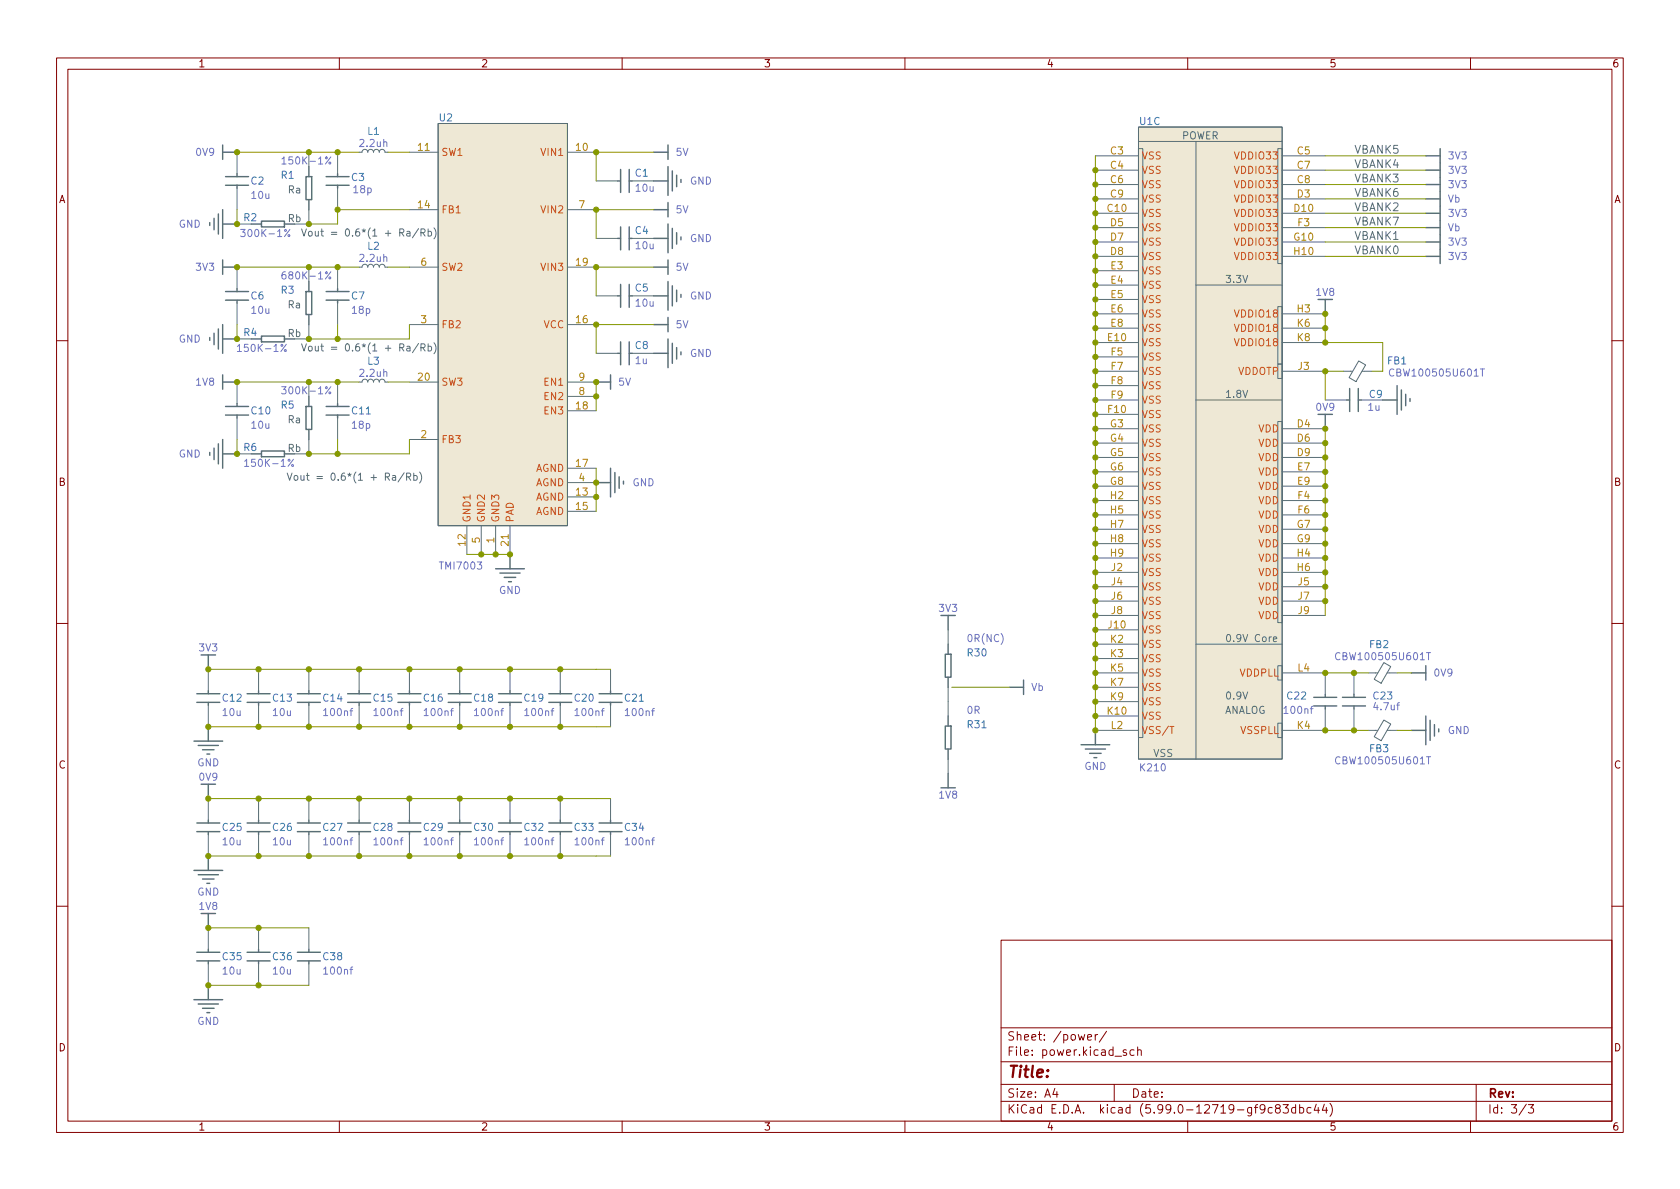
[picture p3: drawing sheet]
<svg xmlns="http://www.w3.org/2000/svg" width="297mm" height="210mm" viewBox="0 0 297 210" stroke-linecap="round" stroke-linejoin="round" font-family="sans-serif">
<g fill="none" stroke="#840000" stroke-width=".18">
<path d="M10 10.2h277v190.1h-277zM12 12.2h273v186.1h-273zM60 10.2v2M110 10.2v2M160 10.2v2M210 10.2v2M260 10.2v2M10 60.2h2M285 60.2h2M10 110.2h2M285 110.2h2M10 160.2h2"/>
<path d="M177 166.3h108v32h-108zM285 160.2h2M60 198.3v2M110 198.3v2M160 198.3v2M177 194.8h108M177 191.8h108M177 187.8h108M177 181.8h108M186.5 192.5l-.4 1h1M186.9 193v1M192.3 183.4l.7-.1-.1-.3-.4-.1-.2 .2 .1 .8h.5"/>
<path d="M193.6 182.9v1M194.1 182.9l-.3 .1-.2 .2M195.6 182.4l-1.2 1.9M197 191.8v3M199.1 185.7l-.3-.1-.2 .2v.3l.5 .1v.4h-.5M200.5 185.7l-.4-.1-.3 .3v.4l.1 .3h.6M201.1 185.8l.3-.2 .3 .1 .1 .9M201.1 185.1v1.5M210 198.3v2M224.9 195.9l-.4-.1-.3 .3v.4l.2 .3h.5M225.8 196l-.3-.3 .1-.2 .2-.2 .4 .1 .2 .2-.1 .2-.7 .2-.1 .3v.2l.3 .3h.4l.2-.3-.1-.4-.2-.1M226.9 195.3h.9l-.5 .6 .4 .1v.7l-.2 .1h-.4l-.2-.1"/>
<path d="M229.1 195.9l-.5-.1-.2 .3v.4l.1 .3h.6M229.1 195.3v1.5M229.8 195.9l.4-.1 .3 .3v.4l-.1 .3h-.6M229.8 195.3v1.5M231.8 195.9l-.4-.1-.3 .3v.4l.1 .3h.6M232.7 195.3l-.3 1h.9M233.1 195.8v1M234.1 195.3l-.3 1h.9M234.5 195.8v1M235.1 195.1a1.72 1.72 0 0 1 0 2.3M260 198.3v2M261 191.8v6.5"/>
<path d="M269.9 195.3l-1.3 1.9M270.2 195.3h1l-.6 .6 .5 .1v.7l-.2 .1h-.5l-.2-.1"/>
</g>
<g fill="none" stroke="#586e75" stroke-width=".25">
<path d="M37.1 39.4v.5M37.8 38.6v2M38.6 37.8v3.6M39.4 25.6v2.6M39.4 37.1v5.1M39.4 39.6h2.5M39.4 26.9h2.5M39.9 31.2h4M39.9 32.8h4M41.9 30.7v.5M41.9 32.8v.5M44.4 39.6h1.8"/>
<path d="M46.2 39.1h4.1v1h-4.1zM50.3 39.6h1.8M54.1 31.2h1v4.1h-1zM54.6 29.5v1.7M54.6 35.3v1.8M57.7 31.2h4M57.7 32.8h4M59.7 30.7v.5M59.7 32.8v.5M109.2 32h.5M109.7 30v4M111.3 32h.5"/>
<path d="M111.3 30v4M115.6 32h2.5M115.6 26.9h2.5M115.6 37.1h2.5M118.1 25.6v2.6M118.1 29.5v5M118.1 35.8v2.5M118.1 39.6v5.1M118.9 30.2v3.6M119.6 31v2M120.4 31.7v.6M252.1 27.6h2.5"/>
<path d="M252.1 30.1h2.5M252.1 32.6h2.5M252.1 35.2h2.5M252.1 37.7h2.5M254.6 26.3v20.3M37.1 59.7v.5M37.8 58.9v2.1M38.6 58.2v3.5M39.4 46v2.5M39.4 57.4v5.1M39.4 59.9h2.5M39.4 47.2h2.5"/>
<path d="M39.9 53.1h4M39.9 51.6h4M41.9 51v.6M41.9 53.1v.5M44.4 59.9h1.8M46.2 59.4h4.1v1h-4.1zM50.3 59.9h1.8M54.1 51.6h1v4h-1zM54.6 49.8v1.8M54.6 55.6v1.8M57.7 53.1h4M57.7 51.6h4"/>
<path d="M59.7 51v.6M59.7 53.1v.5M109.2 42.2h.5M109.2 52.3h.5M109.7 40.1v4.1M109.7 50.3v4.1M111.3 40.1v4.1M111.3 50.3v4.1M111.3 42.2h.5M111.3 52.3h.5M115.6 42.2h2.5M115.6 52.3h2.5"/>
<path d="M115.6 47.2h2.5M115.6 57.4h2.5M118.1 46v2.5M118.1 49.8v5.1M118.1 56.1v2.6M118.1 59.9v5.1M118.9 40.4v3.5M118.9 50.5v3.6M119.6 41.1v2.1M119.6 51.3v2M120.4 41.9v.5M120.4 52.1v.5"/>
<path d="M234.3 53v2.5M252.1 45.3h2.5M252.1 40.3h2.5M252.1 42.8h2.5M37.8 79.2v2.1M38.6 78.5v3.5M39.4 66.3v2.5M39.4 77.7v5.1M39.4 67.6h2.5M39.9 73.4h4M39.9 71.9h4M41.9 71.4v.5"/>
<path d="M41.9 73.4v.5M46.2 79.8h4.1v1h-4.1zM54.1 71.9h1v4h-1zM54.6 70.1v1.8M54.6 75.9v1.8M57.7 73.4h4M57.7 71.9h4M59.7 71.4v.5M59.7 73.4v.5M105.4 67.6h2.5M107.9 66.3v2.5M109.2 62.5h.5"/>
<path d="M109.7 60.4v4.1M111.3 60.4v4.1M111.3 62.5h.5M115.6 62.5h2.5M118.9 60.7v3.6M119.6 61.5v2M120.4 62.2v.5M234.3 73.3v2.5M238.1 70.7h.5M238.6 68.7v4.1M240.2 70.7h.5M240.2 68.7v4.1"/>
<path d="M244.5 70.7h2.5M247 68.2v5.1M247.8 69v3.5M248.5 69.7v2M249.3 70.5v.5M37.1 80v.5M39.4 80.3h2.5M44.4 80.3h1.8M50.3 80.3h1.8M90.2 98v2.6M105.4 85.3h2.5M107.9 82.8v5.1"/>
<path d="M108.7 83.6v3.5M109.5 84.3v2.1M110.2 85.1v.5M36.8 115.8v2.6M87.6 100.6h5.1M88.4 101.3h3.5M89.2 102.1h2M89.9 102.9h.5M167.1 115.7h1v4.1h-1zM167.6 108.8v2.6M167.6 113.9v1.8M167.6 119.8v1.7"/>
<path d="M249.6 119h2.5M252.1 117.7v2.6M34.3 131.1h5.1M34.8 122.7h4.1M34.8 124.2h4.1M35.1 131.8h3.5M35.8 132.6h2M36.6 133.3h.5M36.8 122.2v.5M36.8 124.2v.5M36.8 128.5v2.6M36.8 138.7v2.5"/>
<path d="M43.7 122.7h4.1M43.7 124.2h4.1M45.7 122.2v.5M45.7 124.2v.5M52.6 122.7h4M52.6 124.2h4M54.6 122.2v.5M54.6 124.2v.5M61.5 122.7h4M61.5 124.2h4M63.5 122.2v.5M63.5 124.2v.5"/>
<path d="M70.4 122.7h4M70.4 124.2h4M72.4 122.2v.5M72.4 124.2v.5M79.2 122.7h4.1M79.2 124.2h4.1M81.3 122.2v.5M81.3 124.2v.5M88.1 122.7h4.1M88.1 124.2h4.1M90.2 122.2v.5M90.2 124.2v.5"/>
<path d="M97 122.7h4.1M97 124.2h4.1M99.1 122.2v.5M99.1 124.2v.5M105.9 122.7h4.1M105.9 124.2h4.1M107.9 122.2v.5M107.9 124.2v.5M166.4 139.3h2.5M167.1 128.4h1v4.1h-1zM167.6 126.6v1.8M167.6 132.5v1.7"/>
<path d="M167.6 136.8v2.5M178.4 121.5h2.6M181 120.3v2.5M191.1 131.7h5.1M191.9 132.5h3.6M192.7 133.2h2M193.4 134h.5M193.7 129.2v2.5M232.3 123.3h4M232.3 124.8h4M234.3 122.8v.5M234.3 124.8v.5"/>
<path d="M237.4 123.3h4M237.4 124.8h4M239.4 122.8v.5M239.4 124.8v.5M249.6 129.2h2.5M252.1 126.6v5.1M252.9 127.4v3.5M253.6 128.1v2.1M254.4 128.9v.5M34.3 153.9h5.1M34.8 145.5h4.1M34.8 147.1h4.1"/>
<path d="M35.1 154.7h3.5M35.8 155.4h2M36.6 156.2h.5M36.8 145v.5M36.8 147.1v.5M36.8 151.4v2.5M43.7 145.5h4.1M43.7 147.1h4.1M45.7 145v.5M45.7 147.1v.5M52.6 145.5h4M52.6 147.1h4"/>
<path d="M54.6 145v.5M54.6 147.1v.5M61.5 145.5h4M61.5 147.1h4M63.5 145v.5M63.5 147.1v.5M70.4 145.5h4M70.4 147.1h4M72.4 145v.5M72.4 147.1v.5M79.2 145.5h4.1M79.2 147.1h4.1"/>
<path d="M81.3 145v.5M81.3 147.1v.5M88.1 145.5h4.1M88.1 147.1h4.1M90.2 145v.5M90.2 147.1v.5M97 145.5h4.1M97 147.1h4.1M99.1 145v.5M99.1 147.1v.5M105.9 145.5h4.1M105.9 147.1h4.1"/>
<path d="M107.9 145v.5M107.9 147.1v.5M34.3 176.8h5.1M34.8 168.4h4.1M34.8 169.9h4.1M35.1 177.5h3.5M35.8 178.3h2M36.6 179.1h.5M36.8 161.5v2.6M36.8 167.9v.5M36.8 169.9v.5M36.8 174.2v2.6"/>
<path d="M43.7 168.4h4.1M43.7 169.9h4.1M45.7 167.9v.5M45.7 169.9v.5M52.6 168.4h4M52.6 169.9h4M54.6 167.9v.5M54.6 169.9v.5"/>
</g>
<g fill="none" stroke="#586e75" stroke-width=".18">
<path d="M41.9 26.9v3.8M41.9 33.3v3.8M41.9 39.6h2.5M54.6 26.9v2.6M54.6 37.1v2.5h-2.5M59.7 26.9v3.8M59.7 33.3v3.8M63.5 26.9h.5l.2-.3 .3-.2 .4 .2 .1 .3 .1-.3 .3-.2 .5 .1 .1 .4 .3-.4 .4-.1 .2 .2 .2 .3 .1-.3 .4-.2 .3 .2 .2 .3h.5M72.4 26.9h5.1M72.4 37.1h5.1M77.5 21.8h22.8v71.2h-22.8zM100.3 26.9h5.1"/>
<path d="M100.3 37.1h5.1M105.4 32h3.8M111.8 32h3.8M193.7 37.7h7.6M193.7 27.6h7.6M193.7 30.1h7.6M193.7 32.6h7.6M193.7 35.2h7.6M201.3 26.3h.8v104.1h-.8zM201.3 22.5h25.4v111.7h-25.4zM201.3 25h25.4M211.5 25v109.2"/>
<path d="M225.9 26.3h.8v20.3h-.8zM226.7 37.7h7.6M226.7 27.6h7.6M226.7 30.1h7.6M226.7 32.6h7.6M226.7 35.2h7.6M41.9 47.2v3.8M41.9 53.6v3.8M41.9 59.9h2.5M53.3 40.5l.4 1.2 .5-1.2M54.6 47.2v2.6M54.6 57.4v2.5h-2.5"/>
<path d="M54.7 41l.3-.1 .2 .2v.4l-.2 .2h-.3l-.2-.2zM55.7 40.9l.1 .8h.3l.2-.1M56.3 40.9v.8M56.7 40.9h.5M56.9 40.5v1.1l.3 .1M59.7 47.2v3.8M59.7 53.6v3.8M63.5 47.2h.5l.2-.3 .3-.2 .4 .2 .1 .3 .1-.3 .3-.2 .5 .1 .1 .4 .3-.4 .4-.1 .2 .2 .2 .3 .1-.3 .4-.2 .3 .2 .2 .3h.5M72.4 57.4h5.1M72.4 47.2h5.1M100.3 57.4h5.1M100.3 47.2h5.1"/>
<path d="M105.4 42.2h3.8M105.4 52.3h3.8M111.8 42.2h3.8M111.8 52.3h3.8M193.7 50.4h7.6M193.7 40.3h7.6M193.7 42.8h7.6M193.7 45.3h7.6M193.7 47.9h7.6M193.7 53h7.6M193.7 55.5h7.6M193.7 58h7.6"/>
<path d="M211.5 50.4h15.2M225.9 54.2h.8v10.2h-.8zM226.7 40.3h7.6M226.7 42.8h7.6M226.7 45.3h7.6M226.7 55.5h7.6M226.7 58h7.6M41.9 67.6v3.8M41.9 73.9v3.8M53.3 60.8l.4 1.3 .5-1.3M54.6 67.6v2.5M54.6 77.7v2.6h-2.5"/>
<path d="M54.7 61.3l.3-.1 .2 .3v.3l-.2 .3-.3-.1-.2-.2zM55.7 61.2l.1 .8 .3 .1 .2-.2M56.3 61.2v.9M56.7 61.2h.5M56.9 60.8v1.1l.3 .2M59.7 67.6v3.8M59.7 73.9v3.8M63.5 67.6h.5l.2-.4 .3-.1 .4 .1 .1 .4 .1-.4 .3-.1 .5 .1 .1 .4 .3-.5h.4l.2 .1 .2 .4 .1-.4 .4-.1 .3 .1 .2 .4h.5M72.4 77.7h5.1M72.4 67.6h5.1M100.3 72.6h5.1M100.3 67.6h5.1"/>
<path d="M100.3 70.1h5.1M105.4 62.5h3.8M111.8 62.5h3.8M193.7 70.7h7.6M193.7 75.8h7.6M193.7 78.4h7.6M193.7 60.6h7.6M193.7 73.3h7.6M193.7 63.1h7.6M193.7 65.7h7.6M193.7 68.2h7.6M211.5 70.7h15.2"/>
<path d="M225.9 74.5h.8v35.6h-.8zM226.7 75.8h7.6M226.7 78.4h7.6M226.7 60.6h7.6M226.7 65.7h7.6M234.3 70.7h3.8M237.5 65.7h1.6M240.2 63.8l1.3 .7-1.7 3-1.3-.7zM240.7 70.7h3.8M240.8 65.7h1.8M41.9 80.3h2.5M50.8 83.7l.4 1.2 .4-1.2"/>
<path d="M52.1 84.1h.3l.3 .2v.4l-.3 .2h-.3l-.1-.2zM53.2 84.1l.1 .8h.3l.1-.1M53.7 84.1v.8M54.2 84.1h.5M54.4 83.7v1l.3 .2M82.5 93v5M85.1 93v5M87.6 93v5M90.2 93v5M100.3 87.9h5.1M100.3 90.4h5.1M100.3 82.8h5.1"/>
<path d="M100.3 85.3h5.1M193.7 80.9h7.6M193.7 83.4h7.6M193.7 86h7.6M193.7 88.5h7.6M193.7 91.1h7.6M193.7 93.6h7.6M193.7 96.1h7.6M193.7 98.7h7.6M226.7 80.9h7.6M226.7 83.4h7.6M226.7 86h7.6"/>
<path d="M226.7 88.5h7.6M226.7 91.1h7.6M226.7 93.6h7.6M226.7 96.1h7.6M226.7 98.7h7.6M36.8 118.4v3.8M45.7 118.4v3.8M54.6 118.4v3.8M63.5 118.4v3.8M72.4 118.4v3.8M81.3 118.4v3.8M90.2 118.4v3.8"/>
<path d="M99.1 118.4v3.8M107.9 118.4v3.8M167.6 111.4v2.5M193.7 113.9h7.6M193.7 101.2h7.6M193.7 111.4h7.6M193.7 103.8h7.6M193.7 106.3h7.6M193.7 108.8h7.6M193.7 116.5h7.6M193.7 119h7.6M211.5 113.9h15.2"/>
<path d="M225.1 113l.6-.1v-.2l-.4-.1-.2 .2 .1 .6h.5M225.9 117.7h.8v2.6h-.8zM226.7 119h7.6v3.8M226.7 101.2h7.6M226.7 103.8h7.6M226.7 106.3h7.6M226.7 108.8h7.6M239.4 119v3.8M241.9 119h1.7M244.7 117.2l1.2 .7-1.7 2.9-1.2-.7zM245.3 119h1.7M36.8 124.7v3.8"/>
<path d="M45.7 124.7v3.8M54.6 124.7v3.8M63.5 124.7v3.8M72.4 124.7v3.8M81.3 124.7v3.8M90.2 124.7v3.8M99.1 124.7v3.8M107.9 124.7v3.8M167.6 121.5v5.1M167.6 134.2v2.6M193.7 126.6h7.6M193.7 129.2h7.6"/>
<path d="M193.7 121.5h7.6M193.7 124.1h7.6M225.9 127.9h.8v2.5h-.8zM234.3 125.3v3.9h-7.6M239.4 125.3v3.9M241.9 129.2h1.7M244.7 127.3l1.2 .7-1.7 3-1.2-.7zM245.3 129.2h1.7M36.8 141.2v3.8M36.8 147.6v3.8M45.7 141.2v3.8M45.7 147.6v3.8"/>
<path d="M54.6 141.2v3.8M54.6 147.6v3.8M63.5 141.2v3.8M63.5 147.6v3.8M72.4 141.2v3.8M72.4 147.6v3.8M81.3 141.2v3.8M81.3 147.6v3.8M90.2 141.2v3.8M90.2 147.6v3.8M99.1 141.2v3.8M99.1 147.6v3.8"/>
<path d="M107.9 141.2v3.8M107.9 147.6v3.8M36.8 164.1v3.8M36.8 170.4v3.8M45.7 164.1v3.8M45.7 170.4v3.8M54.6 164.1v3.8M54.6 170.4v3.8"/>
</g>
<g fill="none" stroke="#6c71c4" stroke-width=".18">
<path d="M49.9 28.1l.3-.4v1.3M49.9 29h.7M58.5 27.7l-1 1.3M42.6 40.6h.7l-.4 .5 .4 .1v.5l-.2 .1-.5-.1M50.5 48.1h-.4a.86 .86 0 0 0 0 1.2l.4-.1 .1-.4-.3-.3h-.2l-.2 .3M51.3 40.6l-1 1.2M58.5 48.1l-1 1.2M42 61.3l.3-.4v1.3M42 62.2h.7M49.8 68.4h.8l-.4 .5 .3 .1v.5l-.2 .2-.5-.2M50.6 60.9l-.9 1.3M58.5 68.4l-1 1.3"/>
<path d="M246.4 65.4a.6 .6 0 0 0-.8 .4 .6 .6 0 0 0 .6 .7l.2-.1M261.7 65.2h.8M43.2 81.6l.4-.4v1.3M43.2 82.5h.8M51.9 81.2l-1 1.3M236.9 115.5a.6 .6 0 0 0-.8 .4 .6 .6 0 0 0 .6 .8l.2-.1M252.2 115.4h.7M236.9 133.9a.6 .6 0 0 0-.8 .5 .6 .6 0 0 0 .6 .7l.2-.1M252.2 133.8h.7"/>
<circle cx="58.3" cy="28.8" r=".18"/>
<circle cx="51.1" cy="41.7" r=".18"/>
<circle cx="58.3" cy="49.1" r=".18"/>
<circle cx="50.4" cy="62" r=".18"/>
<circle cx="58.3" cy="69.5" r=".18"/>
<circle cx="51.7" cy="82.3" r=".18"/>
</g>
<g fill="#eee8d5" stroke="#eee8d5" stroke-width=".18">
<path d="M201.3 26.3h.8v104.1h-.8z"/>
<path d="M225.9 127.9h.8v2.5h-.8z"/>
<path d="M225.9 117.7h.8v2.6h-.8z"/>
<path d="M225.9 74.5h.8v35.6h-.8z"/>
<path d="M225.9 54.2h.8v10.2h-.8z"/>
<path d="M225.9 26.3h.8v20.3h-.8z"/>
<path d="M201.3 22.5h25.4v111.7h-25.4z"/>
<path d="M77.5 21.8h22.8v71.2h-22.8z"/>
</g>
<path d="M206.8 128.5h.8" fill="none" stroke="#cb4b16" stroke-width=".18"/>
<g fill="none" stroke="#859900" stroke-width=".18">
<path d="M41.9 26.9h21.6M41.9 37.1v2.5M68.6 26.9h3.8M72.4 37.1h-12.7v2.5h-5.1M115.6 26.9h-10.2v5.1M115.6 37.1h-10.2v5.1M193.7 27.6v101.6M234.3 35.2h17.8M234.3 37.7h17.8M234.3 27.6h17.8M234.3 32.6h17.8M234.3 30.1h17.8"/>
<path d="M41.9 47.2h21.6M41.9 57.4v2.5M59.7 57.4v2.5M68.6 47.2h3.8M72.4 57.4v2.5h-17.8M115.6 47.2h-10.2v5.1M115.6 57.4h-10.2v5.1M234.3 55.5v5.1h10.2v5.1h-1.9M234.3 40.3h17.8M234.3 42.8h17.8M234.3 45.3h17.8M41.9 67.6h21.6"/>
<path d="M41.9 77.7v2.6M59.7 77.7v2.6M68.6 67.6h3.8M72.4 77.7v2.6h-17.8M105.4 67.6v5M234.3 75.8v33M237.5 65.7h-3.2v5M82.5 98h7.7M105.4 82.8v7.6M36.8 118.4h71.1M234.3 119h7.6M247 119h2.6"/>
<path d="M36.8 128.5h71.1M168.3 121.5h10.1M234.3 129.2h7.6M247 129.2h2.6M36.8 141.2h71.1M36.8 151.4h71.1M36.8 174.2h17.8M36.8 164.1h17.8"/>
</g>
<g fill="#859900" stroke="#859900" stroke-width=".18">
<circle cx="41.9" cy="26.9" r=".46"/>
<circle cx="59.7" cy="37.1" r=".46"/>
<circle cx="54.6" cy="39.6" r=".46"/>
<circle cx="54.6" cy="26.9" r=".46"/>
<circle cx="59.7" cy="26.9" r=".46"/>
<circle cx="105.4" cy="47.2" r=".46"/>
<circle cx="105.4" cy="67.6" r=".46"/>
<circle cx="105.4" cy="70.1" r=".46"/>
<circle cx="105.4" cy="57.4" r=".46"/>
<circle cx="41.9" cy="59.9" r=".46"/>
<circle cx="54.6" cy="59.9" r=".46"/>
<circle cx="59.7" cy="59.9" r=".46"/>
<circle cx="41.9" cy="80.3" r=".46"/>
<circle cx="59.7" cy="67.6" r=".46"/>
<circle cx="59.7" cy="80.3" r=".46"/>
<circle cx="54.6" cy="47.2" r=".46"/>
<circle cx="59.7" cy="47.2" r=".46"/>
<circle cx="41.9" cy="47.2" r=".46"/>
<circle cx="41.9" cy="39.6" r=".46"/>
<circle cx="81.3" cy="141.2" r=".46"/>
<circle cx="90.2" cy="141.2" r=".46"/>
<circle cx="99.1" cy="141.2" r=".46"/>
<circle cx="90.2" cy="151.4" r=".46"/>
<circle cx="90.2" cy="128.5" r=".46"/>
<circle cx="99.1" cy="118.4" r=".46"/>
<circle cx="99.1" cy="128.5" r=".46"/>
<circle cx="99.1" cy="151.4" r=".46"/>
<circle cx="72.4" cy="118.4" r=".46"/>
<circle cx="81.3" cy="128.5" r=".46"/>
<circle cx="72.4" cy="128.5" r=".46"/>
<circle cx="72.4" cy="141.2" r=".46"/>
<circle cx="72.4" cy="151.4" r=".46"/>
<circle cx="81.3" cy="151.4" r=".46"/>
<circle cx="105.4" cy="85.3" r=".46"/>
<circle cx="105.4" cy="87.9" r=".46"/>
<circle cx="36.8" cy="118.4" r=".46"/>
<circle cx="45.7" cy="118.4" r=".46"/>
<circle cx="36.8" cy="128.5" r=".46"/>
<circle cx="45.7" cy="128.5" r=".46"/>
<circle cx="45.7" cy="141.2" r=".46"/>
<circle cx="54.6" cy="118.4" r=".46"/>
<circle cx="63.5" cy="118.4" r=".46"/>
<circle cx="54.6" cy="128.5" r=".46"/>
<circle cx="54.6" cy="141.2" r=".46"/>
<circle cx="63.5" cy="141.2" r=".46"/>
<circle cx="63.5" cy="128.5" r=".46"/>
<circle cx="54.6" cy="151.4" r=".46"/>
<circle cx="63.5" cy="151.4" r=".46"/>
<circle cx="41.9" cy="67.6" r=".46"/>
<circle cx="54.6" cy="67.6" r=".46"/>
<circle cx="54.6" cy="80.3" r=".46"/>
<circle cx="81.3" cy="118.4" r=".46"/>
<circle cx="90.2" cy="118.4" r=".46"/>
<circle cx="90.2" cy="98" r=".46"/>
<circle cx="85.1" cy="98" r=".46"/>
<circle cx="87.6" cy="98" r=".46"/>
<circle cx="45.7" cy="174.2" r=".46"/>
<circle cx="36.8" cy="141.2" r=".46"/>
<circle cx="36.8" cy="151.4" r=".46"/>
<circle cx="36.8" cy="164.1" r=".46"/>
<circle cx="45.7" cy="151.4" r=".46"/>
<circle cx="45.7" cy="164.1" r=".46"/>
<circle cx="36.8" cy="174.2" r=".46"/>
<circle cx="193.7" cy="30.1" r=".46"/>
<circle cx="193.7" cy="32.6" r=".46"/>
<circle cx="105.4" cy="26.9" r=".46"/>
<circle cx="105.4" cy="37.1" r=".46"/>
<circle cx="193.7" cy="35.2" r=".46"/>
<circle cx="193.7" cy="37.7" r=".46"/>
<circle cx="234.3" cy="55.5" r=".46"/>
<circle cx="234.3" cy="58" r=".46"/>
<circle cx="234.3" cy="75.8" r=".46"/>
<circle cx="234.3" cy="78.4" r=".46"/>
<circle cx="234.3" cy="80.9" r=".46"/>
<circle cx="234.3" cy="60.6" r=".46"/>
<circle cx="234.3" cy="65.7" r=".46"/>
<circle cx="193.7" cy="111.4" r=".46"/>
<circle cx="193.7" cy="113.9" r=".46"/>
<circle cx="193.7" cy="116.5" r=".46"/>
<circle cx="193.7" cy="124.1" r=".46"/>
<circle cx="193.7" cy="126.6" r=".46"/>
<circle cx="193.7" cy="106.3" r=".46"/>
<circle cx="193.7" cy="108.8" r=".46"/>
<circle cx="193.7" cy="119" r=".46"/>
<circle cx="193.7" cy="121.5" r=".46"/>
<circle cx="193.7" cy="129.2" r=".46"/>
<circle cx="193.7" cy="78.4" r=".46"/>
<circle cx="193.7" cy="80.9" r=".46"/>
<circle cx="193.7" cy="83.4" r=".46"/>
<circle cx="193.7" cy="86" r=".46"/>
<circle cx="193.7" cy="88.5" r=".46"/>
<circle cx="193.7" cy="91.1" r=".46"/>
<circle cx="193.7" cy="98.7" r=".46"/>
<circle cx="193.7" cy="101.2" r=".46"/>
<circle cx="193.7" cy="103.8" r=".46"/>
<circle cx="193.7" cy="73.3" r=".46"/>
<circle cx="193.7" cy="75.8" r=".46"/>
<circle cx="193.7" cy="93.6" r=".46"/>
<circle cx="193.7" cy="96.1" r=".46"/>
<circle cx="234.3" cy="88.5" r=".46"/>
<circle cx="234.3" cy="91.1" r=".46"/>
<circle cx="234.3" cy="93.6" r=".46"/>
<circle cx="234.3" cy="101.2" r=".46"/>
<circle cx="234.3" cy="103.8" r=".46"/>
<circle cx="234.3" cy="106.3" r=".46"/>
<circle cx="234.3" cy="83.4" r=".46"/>
<circle cx="234.3" cy="86" r=".46"/>
<circle cx="234.3" cy="96.1" r=".46"/>
<circle cx="234.3" cy="98.7" r=".46"/>
<circle cx="234.3" cy="119" r=".46"/>
<circle cx="234.3" cy="129.2" r=".46"/>
<circle cx="239.4" cy="129.2" r=".46"/>
<circle cx="239.4" cy="119" r=".46"/>
<circle cx="193.7" cy="40.3" r=".46"/>
<circle cx="193.7" cy="42.8" r=".46"/>
<circle cx="193.7" cy="45.3" r=".46"/>
<circle cx="193.7" cy="47.9" r=".46"/>
<circle cx="193.7" cy="50.4" r=".46"/>
<circle cx="193.7" cy="53" r=".46"/>
<circle cx="193.7" cy="60.6" r=".46"/>
<circle cx="193.7" cy="63.1" r=".46"/>
<circle cx="193.7" cy="65.7" r=".46"/>
<circle cx="193.7" cy="55.5" r=".46"/>
<circle cx="193.7" cy="58" r=".46"/>
<circle cx="193.7" cy="68.2" r=".46"/>
<circle cx="193.7" cy="70.7" r=".46"/>
</g>
<text font-size="2.8" fill="#840000" x="178" y="190.6">Title:</text>
<g font-size="2.1" fill="#840000">
<text x="178" y="184">Sheet: /power/</text>
<text x="178" y="186.7">File: power.kicad_sch</text>
<text x="178" y="196.9">KiCad E.D.A. kicad (5.99.0-12719-gf9c83dbc44)</text>
<text x="178" y="194.1">Size: A4</text>
<text x="200" y="194.1">Date:</text>
<text x="263" y="194.1">Rev:</text>
<text x="263" y="196.9">Id: 3/3</text>
</g>
<g font-size="1.9" fill="#586e75">
<text x="239.4" y="29.7">VBANK4</text>
<text x="239.4" y="27.2">VBANK5</text>
<text x="239.4" y="34.8">VBANK6</text>
<text x="239.4" y="32.2">VBANK3</text>
<text x="239.4" y="39.9">VBANK7</text>
<text x="239.4" y="37.3">VBANK2</text>
<text x="239.4" y="42.4">VBANK1</text>
<text x="239.4" y="44.9">VBANK0</text>
</g>
<g font-size="1.8" fill="#840000">
<text x="35" y="11.9">1</text>
<text x="85" y="11.9">2</text>
<text x="135" y="11.9">3</text>
<text x="185" y="11.9">4</text>
<text x="235" y="11.9">5</text>
<text x="285" y="11.9">6</text>
<text x="10.3" y="35.9">A</text>
<text x="285.3" y="35.9">A</text>
<text x="10.3" y="85.9">B</text>
<text x="285.3" y="85.9">B</text>
<text x="10.3" y="135.9">C</text>
<text x="285.3" y="135.9">C</text>
<text x="10.3" y="185.9">D</text>
<text x="285.3" y="185.9">D</text>
<text x="35" y="199.9">1</text>
<text x="85" y="199.9">2</text>
<text x="135" y="199.9">3</text>
<text x="185" y="199.9">4</text>
<text x="235" y="199.9">5</text>
<text x="285" y="199.9">6</text>
</g>
<g font-size="1.8" fill="#268bd2">
<text x="65" y="23.8">L1</text>
<text x="77.7" y="21.5">U2</text>
<text x="201.5" y="22.1">U1C</text>
<text x="44.4" y="32.6">C2</text>
<text x="49.7" y="31.6">R1</text>
<text x="62.2" y="32">C3</text>
<text x="112.3" y="31.2">C1</text>
<text x="43.1" y="39.1">R2</text>
<text x="112.3" y="41.4">C4</text>
<text x="65" y="44.2">L2</text>
<text x="44.4" y="52.9">C6</text>
<text x="49.7" y="51.9">R3</text>
<text x="62.2" y="52.9">C7</text>
<text x="112.3" y="51.6">C5</text>
<text x="43.1" y="59.4">R4</text>
<text x="65" y="64.5">L3</text>
<text x="112.3" y="61.7">C8</text>
<text x="245.3" y="64.4">FB1</text>
<text x="242.1" y="70.3">C9</text>
<text x="44.5" y="73.3">C10</text>
<text x="49.7" y="72.3">R5</text>
<text x="62.3" y="73.3">C11</text>
<text x="43.1" y="79.7">R6</text>
<text x="171.1" y="116.1">R30</text>
<text x="242.2" y="114.6">FB2</text>
<text x="39.4" y="124.1">C12</text>
<text x="48.3" y="124.1">C13</text>
<text x="57.2" y="124.1">C14</text>
<text x="66.1" y="124.1">C15</text>
<text x="75" y="124.1">C16</text>
<text x="83.9" y="124.1">C18</text>
<text x="92.8" y="124.1">C19</text>
<text x="101.6" y="124.1">C20</text>
<text x="110.5" y="124.1">C21</text>
<text x="227.6" y="123.7">C22</text>
<text x="242.9" y="123.7">C23</text>
<text x="171.1" y="128.8">R31</text>
<text x="242.2" y="133">FB3</text>
<text x="39.4" y="146.9">C25</text>
<text x="48.3" y="146.9">C26</text>
<text x="57.2" y="146.9">C27</text>
<text x="66.1" y="146.9">C28</text>
<text x="75" y="146.9">C29</text>
<text x="83.9" y="146.9">C30</text>
<text x="92.8" y="146.9">C32</text>
<text x="101.6" y="146.9">C33</text>
<text x="110.5" y="146.9">C34</text>
<text x="39.4" y="169.8">C35</text>
<text x="48.3" y="169.8">C36</text>
<text x="57.2" y="169.8">C38</text>
</g>
<g font-size="1.8" fill="#6c71c4">
<text x="34.7" y="27.6">0V9</text>
<text x="50.5" y="29.1">150K-1%</text>
<text x="63.7" y="26">2.2uh</text>
<text x="119.5" y="27.6">5V</text>
<text x="256.2" y="28.2">3V3</text>
<text x="44.5" y="35.2">10u</text>
<text x="62.6" y="34.2">18p</text>
<text x="112.5" y="33.9">10u</text>
<text x="122" y="32.6">GND</text>
<text x="256" y="35.8">Vb</text>
<text x="256.2" y="30.7">3V3</text>
<text x="256.2" y="33.3">3V3</text>
<text x="31.6" y="40.3">GND</text>
<text x="43.3" y="41.9">300K-1%</text>
<text x="119.5" y="37.7">5V</text>
<text x="256" y="40.9">Vb</text>
<text x="256.2" y="38.3">3V3</text>
<text x="34.7" y="47.9">3V3</text>
<text x="63.7" y="46.3">2.2uh</text>
<text x="112.5" y="44.1">10u</text>
<text x="119.5" y="47.9">5V</text>
<text x="122" y="42.8">GND</text>
<text x="256.2" y="46">3V3</text>
<text x="256.2" y="43.4">3V3</text>
<text x="50.5" y="49.4">680K-1%</text>
<text x="122" y="53">GND</text>
<text x="232.7" y="52.3">1V8</text>
<text x="44.5" y="55.5">10u</text>
<text x="62.3" y="55.5">18p</text>
<text x="112.5" y="54.2">10u</text>
<text x="119.5" y="58">5V</text>
<text x="31.6" y="60.6">GND</text>
<text x="42.6" y="62.2">150K-1%</text>
<text x="112.4" y="64.4">1u</text>
<text x="122" y="63.1">GND</text>
<text x="34.7" y="68.2">1V8</text>
<text x="50.5" y="69.7">300K-1%</text>
<text x="63.7" y="66.6">2.2uh</text>
<text x="109.4" y="68.2">5V</text>
<text x="246.3" y="66.6">CBW100505U601T</text>
<text x="44.5" y="75.8">10u</text>
<text x="62.3" y="75.8">18p</text>
<text x="232.7" y="72.6">0V9</text>
<text x="241.9" y="72.6">1u</text>
<text x="31.6" y="80.9">GND</text>
<text x="43.9" y="82.5">150K-1%</text>
<text x="111.8" y="86">GND</text>
<text x="78" y="100.7">TMI7003</text>
<text x="88.2" y="105">GND</text>
<text x="166.1" y="108.2">3V3</text>
<text x="171.3" y="113.5">0R(NC)</text>
<text x="35.3" y="115.2">3V3</text>
<text x="236.8" y="116.7">CBW100505U601T</text>
<text x="253.6" y="119.6">0V9</text>
<text x="182.3" y="122.2">Vb</text>
<text x="243" y="125.6">4.7uf</text>
<text x="39.5" y="126.6">10u</text>
<text x="48.3" y="126.6">10u</text>
<text x="57.4" y="126.6">100nf</text>
<text x="66.3" y="126.6">100nf</text>
<text x="75.2" y="126.6">100nf</text>
<text x="84.1" y="126.6">100nf</text>
<text x="93" y="126.6">100nf</text>
<text x="101.9" y="126.6">100nf</text>
<text x="110.8" y="126.6">100nf</text>
<text x="171" y="126.2">0R</text>
<text x="227.2" y="126.2">100nf</text>
<text x="256" y="129.8">GND</text>
<text x="34.9" y="135.5">GND</text>
<text x="191.7" y="136.1">GND</text>
<text x="201.7" y="136.4">K210</text>
<text x="236.8" y="135.2">CBW100505U601T</text>
<text x="35.3" y="138">0V9</text>
<text x="166.1" y="141.2">1V8</text>
<text x="39.5" y="149.5">10u</text>
<text x="48.3" y="149.5">10u</text>
<text x="57.4" y="149.5">100nf</text>
<text x="66.3" y="149.5">100nf</text>
<text x="75.2" y="149.5">100nf</text>
<text x="84.1" y="149.5">100nf</text>
<text x="93" y="149.5">100nf</text>
<text x="101.9" y="149.5">100nf</text>
<text x="110.8" y="149.5">100nf</text>
<text x="34.9" y="158.4">GND</text>
<text x="35.3" y="160.9">1V8</text>
<text x="39.5" y="172.3">10u</text>
<text x="48.3" y="172.3">10u</text>
<text x="57.4" y="172.3">100nf</text>
<text x="34.9" y="181.2">GND</text>
</g>
<g font-size="1.8" fill="#b58900">
<text x="73.9" y="26.7">11</text>
<text x="101.9" y="26.7">10</text>
<text x="196.4" y="27.3">C3</text>
<text x="196.4" y="29.8">C4</text>
<text x="229.4" y="27.3">C5</text>
<text x="229.4" y="29.8">C7</text>
<text x="196.4" y="32.4">C6</text>
<text x="196.4" y="34.9">C9</text>
<text x="229.4" y="32.4">C8</text>
<text x="229.4" y="34.9">D3</text>
<text x="73.9" y="36.8">14</text>
<text x="102.4" y="36.8">7</text>
<text x="195.9" y="37.5">C10</text>
<text x="196.4" y="40">D5</text>
<text x="228.9" y="37.5">D10</text>
<text x="229.5" y="40">F3</text>
<text x="74.4" y="47">6</text>
<text x="101.9" y="47">19</text>
<text x="196.4" y="42.5">D7</text>
<text x="196.4" y="45.1">D8</text>
<text x="196.4" y="47.6">E3</text>
<text x="228.8" y="42.5">G10</text>
<text x="228.9" y="45.1">H10</text>
<text x="196.4" y="50.2">E4</text>
<text x="196.4" y="52.7">E5</text>
<text x="74.4" y="57.1">3</text>
<text x="101.9" y="57.1">16</text>
<text x="196.4" y="55.2">E6</text>
<text x="196.4" y="57.8">E8</text>
<text x="229.4" y="55.2">H3</text>
<text x="229.4" y="57.8">K6</text>
<text x="195.9" y="60.3">E10</text>
<text x="196.5" y="62.9">F5</text>
<text x="196.5" y="65.4">F7</text>
<text x="229.4" y="60.3">K8</text>
<text x="229.5" y="65.4">J3</text>
<text x="73.9" y="67.3">20</text>
<text x="102.4" y="69.8">8</text>
<text x="102.4" y="67.3">9</text>
<text x="196.5" y="67.9">F8</text>
<text x="196.5" y="70.5">F9</text>
<text x="74.4" y="77.5">2</text>
<text x="101.9" y="72.4">18</text>
<text x="196" y="73">F10</text>
<text x="196.3" y="75.6">G3</text>
<text x="229.4" y="75.6">D4</text>
<text x="101.9" y="82.5">17</text>
<text x="196.3" y="78.1">G4</text>
<text x="196.3" y="80.6">G5</text>
<text x="196.3" y="83.2">G6</text>
<text x="229.4" y="78.1">D6</text>
<text x="229.4" y="80.6">D9</text>
<text x="229.4" y="83.2">E7</text>
<text x="101.9" y="87.6">13</text>
<text x="102.4" y="85.1">4</text>
<text x="196.3" y="85.7">G8</text>
<text x="196.4" y="88.3">H2</text>
<text x="229.4" y="85.7">E9</text>
<text x="229.5" y="88.3">F4</text>
<text x="84.8" y="96" transform="rotate(-90 84.8 96)">5</text>
<text x="87.4" y="96" transform="rotate(-90 87.4 96)">1</text>
<text x="101.9" y="90.2">15</text>
<text x="196.4" y="90.8">H5</text>
<text x="196.4" y="93.3">H7</text>
<text x="196.4" y="95.9">H8</text>
<text x="229.3" y="93.3">G7</text>
<text x="229.3" y="95.9">G9</text>
<text x="229.5" y="90.8">F6</text>
<text x="82.3" y="96.5" transform="rotate(-90 82.3 96.5)">12</text>
<text x="89.9" y="96.5" transform="rotate(-90 89.9 96.5)">21</text>
<text x="196.4" y="98.4">H9</text>
<text x="196.5" y="101">J2</text>
<text x="229.4" y="98.4">H4</text>
<text x="229.4" y="101">H6</text>
<text x="196.5" y="103.5">J4</text>
<text x="196.5" y="106">J6</text>
<text x="229.5" y="103.5">J5</text>
<text x="229.5" y="106">J7</text>
<text x="196" y="111.1">J10</text>
<text x="196.4" y="113.7">K2</text>
<text x="196.5" y="108.6">J8</text>
<text x="229.5" y="108.6">J9</text>
<text x="196.4" y="116.2">K3</text>
<text x="196.4" y="118.7">K5</text>
<text x="229.5" y="118.7">L4</text>
<text x="196.4" y="121.3">K7</text>
<text x="196.4" y="123.8">K9</text>
<text x="195.9" y="126.4">K10</text>
<text x="196.5" y="128.9">L2</text>
<text x="229.4" y="128.9">K4</text>
</g>
<g font-size="1.8" fill="#cb4b16">
<text x="78" y="27.6">SW1</text>
<text x="95.9" y="27.6">VIN1</text>
<text x="201.8" y="28.2">VSS</text>
<text x="218.6" y="28.2">VDDIO33</text>
<text x="201.8" y="30.7">VSS</text>
<text x="201.8" y="33.3">VSS</text>
<text x="201.8" y="35.8">VSS</text>
<text x="218.6" y="30.7">VDDIO33</text>
<text x="218.6" y="33.3">VDDIO33</text>
<text x="218.6" y="35.8">VDDIO33</text>
<text x="78" y="37.7">FB1</text>
<text x="95.9" y="37.7">VIN2</text>
<text x="201.8" y="38.3">VSS</text>
<text x="201.8" y="40.9">VSS</text>
<text x="218.6" y="38.3">VDDIO33</text>
<text x="218.6" y="40.9">VDDIO33</text>
<text x="78" y="47.9">SW2</text>
<text x="95.9" y="47.9">VIN3</text>
<text x="201.8" y="43.4">VSS</text>
<text x="201.8" y="46">VSS</text>
<text x="218.6" y="43.4">VDDIO33</text>
<text x="218.6" y="46">VDDIO33</text>
<text x="201.8" y="48.5">VSS</text>
<text x="201.8" y="51">VSS</text>
<text x="201.8" y="53.6">VSS</text>
<text x="78" y="58">FB2</text>
<text x="96.1" y="58">VCC</text>
<text x="201.8" y="56.1">VSS</text>
<text x="201.8" y="58.7">VSS</text>
<text x="218.6" y="56.1">VDDIO18</text>
<text x="218.6" y="58.7">VDDIO18</text>
<text x="201.8" y="61.2">VSS</text>
<text x="201.8" y="63.7">VSS</text>
<text x="218.6" y="61.2">VDDIO18</text>
<text x="78" y="68.2">SW3</text>
<text x="96.4" y="70.7">EN2</text>
<text x="96.4" y="68.2">EN1</text>
<text x="201.8" y="66.3">VSS</text>
<text x="201.8" y="68.8">VSS</text>
<text x="201.8" y="71.4">VSS</text>
<text x="218.8" y="66.3">VDDOTP</text>
<text x="96.4" y="73.3">EN3</text>
<text x="201.8" y="73.9">VSS</text>
<text x="201.8" y="76.4">VSS</text>
<text x="222.5" y="76.4">VDD</text>
<text x="78" y="78.4">FB3</text>
<text x="94.6" y="83.4">AGND</text>
<text x="201.8" y="79">VSS</text>
<text x="201.8" y="81.5">VSS</text>
<text x="222.5" y="79">VDD</text>
<text x="222.5" y="81.5">VDD</text>
<text x="94.6" y="88.5">AGND</text>
<text x="94.6" y="86">AGND</text>
<text x="201.8" y="84.1">VSS</text>
<text x="201.8" y="86.6">VSS</text>
<text x="201.8" y="89.1">VSS</text>
<text x="222.5" y="84.1">VDD</text>
<text x="222.5" y="86.6">VDD</text>
<text x="222.5" y="89.1">VDD</text>
<text x="83.2" y="92.5" transform="rotate(-90 83.2 92.5)">GND1</text>
<text x="85.7" y="92.5" transform="rotate(-90 85.7 92.5)">GND2</text>
<text x="88.3" y="92.5" transform="rotate(-90 88.3 92.5)">GND3</text>
<text x="90.8" y="92.5" transform="rotate(-90 90.8 92.5)">PAD</text>
<text x="94.6" y="91.1">AGND</text>
<text x="201.8" y="91.7">VSS</text>
<text x="201.8" y="94.2">VSS</text>
<text x="222.5" y="91.7">VDD</text>
<text x="222.5" y="94.2">VDD</text>
<text x="201.8" y="96.8">VSS</text>
<text x="201.8" y="99.3">VSS</text>
<text x="201.8" y="101.8">VSS</text>
<text x="222.5" y="96.8">VDD</text>
<text x="222.5" y="99.3">VDD</text>
<text x="222.5" y="101.8">VDD</text>
<text x="201.8" y="104.4">VSS</text>
<text x="201.8" y="106.9">VSS</text>
<text x="222.5" y="104.4">VDD</text>
<text x="222.5" y="106.9">VDD</text>
<text x="201.8" y="112">VSS</text>
<text x="201.8" y="109.5">VSS</text>
<text x="222.5" y="109.5">VDD</text>
<text x="201.8" y="114.5">VSS</text>
<text x="201.8" y="117.1">VSS</text>
<text x="201.8" y="119.6">VSS</text>
<text x="219.1" y="119.6">VDDPLL</text>
<text x="201.8" y="122.2">VSS</text>
<text x="201.8" y="124.7">VSS</text>
<text x="201.8" y="127.2">VSS</text>
<text x="201.8" y="129.8">VSS/T</text>
<text x="219.3" y="129.8">VSSPLL</text>
</g>
<g font-size="1.8" fill="#586e75">
<text x="208.9" y="24.6">POWER</text>
<text x="50.8" y="34.2">Ra</text>
<text x="50.8" y="39.3">Rb</text>
<text x="59.1" y="41.8">Vout = 0.6*(1 + Ra/Rb)</text>
<text x="216.9" y="50">3.3V</text>
<text x="51" y="59.6">Rb</text>
<text x="51.1" y="54.5">Ra</text>
<text x="59.1" y="62.1">Vout = 0.6*(1 + Ra/Rb)</text>
<text x="216.9" y="70.3">1.8V</text>
<text x="51.1" y="74.8">Ra</text>
<text x="51" y="79.9">Rb</text>
<text x="56.5" y="85">Vout = 0.6*(1 + Ra/Rb)</text>
<text x="217.2" y="113.5">0.9V Core</text>
<text x="216.9" y="123.7">0.9V</text>
<text x="216.4" y="126.2">ANALOG</text>
<text x="203.9" y="133.8">VSS</text>
</g>
</svg>
